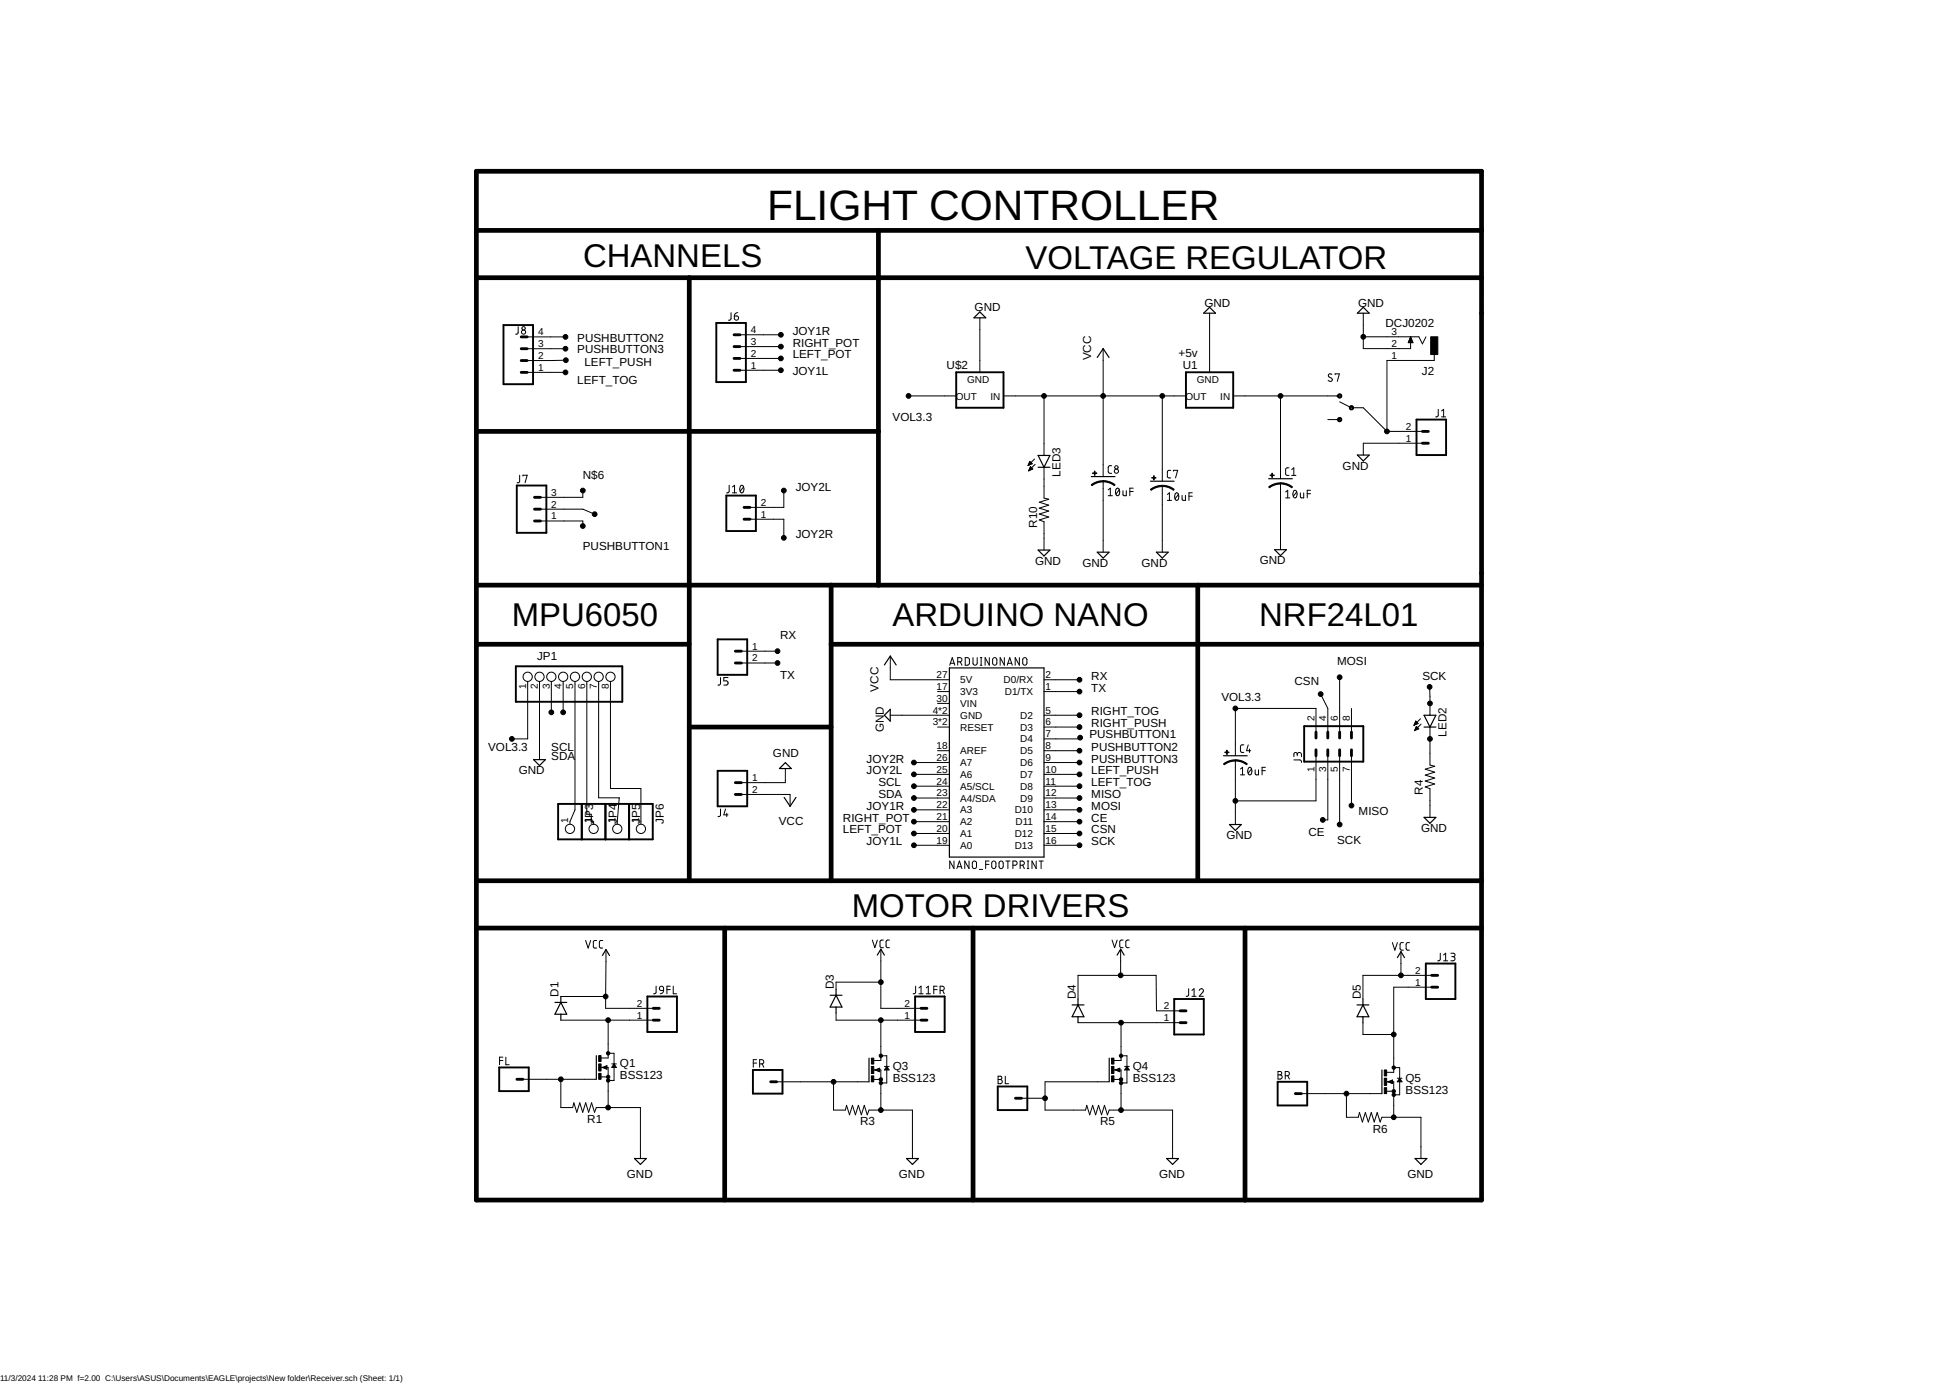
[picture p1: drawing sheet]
<svg xmlns="http://www.w3.org/2000/svg" width="841mm" height="594mm" viewBox="0 0 841 594" stroke-linecap="round" stroke-linejoin="round" font-family="sans-serif">
<g fill="none" stroke="#000" stroke-width=".51">
<path d="M420.9 134l2.5 2.5h-5.1zM519.6 132l2.5 2.5h-5.1zM585.6 132l2.5 2.5h-5.1zM635.9 123.8h1.2M471.3 153.6l2.5-3.8 2.6 3.8M445.9 195.6h5.1l-2.6 5.1zM583 195.5h5.1l-2.5 2.5zM445.9 200.7h5.1M468.8 204.7h10.1M494.2 206.7h10.1M544.9 205.6h10.2M445.9 236.3h5.1l-2.6 2.5z"/>
<path d="M471.3 237.2h5.1l-2.6 2.5zM496.7 237.2h5.1l-2.6 2.5zM547.5 236.1h5.1l-2.6 2.6zM379.9 285.6l2.5-3.8 2.5 3.8M407.8 286.9h40.6v81.3h-40.6zM382.4 304.7v5.1l-2.5-2.6zM611.7 307.2h5.1l-2.6 5.1zM611.7 312.3h5.1M229.2 326.3h5.1l-2.6 2.5zM337.3 327.6l2.6 2.5h-5.1zM525.5 324.6h10.2M336.8 342.5l2.6 3.9 2.5-3.9"/>
<path d="M528.1 354.2h5.1l-2.6 2.5zM611.7 351.1h5.1l-2.6 2.6zM258.8 410.4l1.5-2.5 1.5 2.5M376.8 410.3l1.6-2.6 1.5 2.6M479.8 410.3l1.6-2.6 1.5 2.6M600.2 411.4l1.5-2.6 1.6 2.6M238.4 430.6h5M240.9 430.6l2.5 5.1h-5zM240.9 428.1v2.5M240.9 435.7v2.5M356.6 427.5h5.1M359.1 427.5l2.6 5.1h-5.1z"/>
<path d="M359.1 425v2.5M359.1 432.6v2.5M460.5 431.7h5.1M463 431.7l2.6 5.1h-5.1zM463 429.1v2.6M463 436.8v2.5M582.9 431.7h5.1M585.4 431.7l2.6 5.1h-5.1zM585.4 429.1v2.6M585.4 436.8v2.5M256.1 453.5v10.1M259.2 458.5l1.3 .5v-1l-1.1 .5"/>
<path d="M263.8 457.5l.5 .8h-1.1zM373.3 454.5v10.2M376.3 459.6l1.3 .5v-1l-1 .5M380.9 458.6l.5 .8h-1zM476.4 454.5v10.2M479.5 459.6l1.3 .5v-1l-1.1 .5M484.1 458.6l.5 .8h-1zM593.6 459.6v10.2M596.6 464.7l1.3 .5v-1l-1 .5M601.2 463.7l.5 .7h-1zM272.5 497.6h5.1l-2.5 2.6zM389.4 497.6h5.1l-2.6 2.6z"/>
<path d="M501.1 497.6h5.1l-2.5 2.6zM607.8 497.6h5.1l-2.6 2.6z"/>
</g>
<path d="M636.4 119.3v127M636.4 251.4v25.4M296.1 276.8v35.5M357 276.8v35.5" fill="none" stroke="#000" stroke-width="1"/>
<g fill="none" stroke="#000" stroke-width="2">
<path d="M204.6 73.6h431.8v441.9h-431.8zM204.6 99h431.8M377.3 99v152.4M204.6 119.3h431.8M296.1 119.3v259M204.6 185.3h172.7M204.6 251.4h431.8M357 251.4v126.9M514.5 251.4v126.9M204.6 276.8h91.5M357 276.8h279.4M296.1 312.3h60.9"/>
<path d="M204.6 378.3h431.8M204.6 398.7h431.8M311.3 398.7v116.8M418 398.7v116.8M534.8 398.7v116.8"/>
</g>
<g fill="none" stroke="#000" stroke-width=".43">
<path d="M314 134.3v2.8l-1.1 .5M315.4 135.7h1.1a.9 .9 0 0 1 .7 1 .9 .9 0 0 1-.9 .8 .9 .9 0 0 1-.9-.8zM316.9 134.3l-1.2 .6-.3 .8M420.9 136.5v23.4M519.6 134.5v25.4M585.6 134.5v15.3h20.3v-5.1M222.6 140.3l-.1 2.8-1 .5M226.4 149.8h16.5M226.4 160h16.5M226.4 144.7h16.5M243.1 154.7l-16.7 .2M317.8 159h17.6"/>
<path d="M317.8 154h17.6M317.8 148.9h17.6M317.8 143.8h17.6M473.8 149.8v54.9M585.6 144.7h23.9l1.5 3 1.5-3M604.9 147.1h1.9M605 146.8h1.7M605.2 146.5h1.4M605.3 146.2h1.2M605.4 146h1M605.5 145.7h.8M605.6 145.4h.6"/>
<path d="M605.7 145.1h.4M605.8 144.9h.2M605.9 144.7l1 2.5h-2zM616.1 152.3v2.5h-20.4v30.5M390.2 170.1h20.5M431 170.1h78.4M448.4 170.1v25.5M499.2 170.1v36.6M529.7 170.1h45.7M550 170.1v35.5M572.1 160.8a.82 .82 0 0 0-1.3-.1 .82 .82 0 0 0 .1 1.2l1 .6a.84 .84 0 0 1 .1 1.3 .84 .84 0 0 1-1.3-.2l-.2-.2M573.5 161v-.4h1.8l-.9 3.2"/>
<path d="M575.4 172.6l5.1 2.6h5.1l10.1 10.1M617.8 175.8l-.1 2.8-.2 .3-.8 .2M619.2 179.1h1.8M619.2 176.6l.9-.8v3.3M441.7 199.7h.3M441.8 199.5h.9M441.9 199.2h1.4M442 198.9h1.1M442.1 198.7h.7M442.3 198.4h.3M443.4 199.2l-1.1-1-.7 1.8M443.4 199.2l-1.8 .8"/>
<path d="M444.4 197.2l-2.8 2.8M444.6 199.5l-2.8 2.7M570.3 180.2h5.1M595.7 185.3h15.3M611 190.4h-25.4v5.1M223.2 204.1v2.8l-.5 .4-.6 .1M224.6 204.5v-.4h1.8l-.9 3.3M232.1 218.7h18.2l5.1 2.2M250.3 210.7v2.9h-18.2M313.2 208.4v2.8l-1.1 .5M314.6 211.7h1.8M314.6 209.2l.9-.8v3.3"/>
<path d="M318.1 208.7a.86 .86 0 0 1 1.1-.1 .86 .86 0 0 1 .3 1.1 1.39 1.39 0 0 1-1.1 2 2.35 2.35 0 0 1-.3-3zM319.4 209.2l-1.5 1.8M336.7 210.7v7.3h-14.6M441.9 202.2h.1M442 201.9h.6M442.1 201.7h1.1M442.2 201.4h1.3M442.3 201.1h1M442.4 200.9h.6M442.6 200.6h.1M442.6 200.5l1 1-1.8 .7zM448.4 200.7v13.3l2.1 .5-4.1 1.2 4.1 1.3-4.1 1.3 4.1 1.2-4.1 1.3 4.1 1.3-4.1 1.3 2 .7v12.2"/>
<path d="M473.8 206.8v30.4M476 210.4l.9-.7v3.2M476 212.9h1.8M477.5 200l-1.2 .2-.3 .6 .1 2.2 1.4 .3M479.5 210a.86 .86 0 0 1 1.1-.1 .86 .86 0 0 1 .3 1 1.39 1.39 0 0 1-1.1 2 2.27 2.27 0 0 1-.3-2.9zM480.8 210.4l-1.5 1.8M482.3 210.8l.1 1.8 .5 .3h.9v-2.1M485.3 211.1h1.4M486.7 209.7h-1.4v3.2M499.2 208.7v28.5M501.4 212.4l.9-.7v3.2M501.4 214.9h1.8"/>
<path d="M502.9 202l-1 .1-.5 .7 .1 2.2 1.4 .3M504 202.4v-.4h1.8l-.9 3.3M505.1 211.8a.9 .9 0 0 1 .9 .2 .9 .9 0 0 1 .3 .9 1.36 1.36 0 0 1-1.1 2 2.23 2.23 0 0 1-.1-3.1zM506.2 212.4l-1.5 1.8M507.7 212.8l.1 1.8 .5 .3h.9v-2.1M510.7 213.1h1.4M512.1 211.7h-1.4v3.2M550 207.7v28.4M552.2 211.3l.9-.7v3.3M552.2 213.9h1.8M553.7 201h-1l-.5 .7 .1 2.2 1.4 .3M554.8 204.2h1.8"/>
<path d="M554.8 201.7l.9-.7v3.2M555.7 210.9a.86 .86 0 0 1 1.1-.1 .86 .86 0 0 1 .3 1 1.36 1.36 0 0 1-1.1 2 2.31 2.31 0 0 1-.3-2.9zM557 211.3l-1.5 1.8M558.5 211.7l.1 1.8 .5 .4h.9v-2.2M561.5 212.1h1.4M562.9 210.6h-1.4v3.3M232.1 223.8h18.2v2.2M322.1 223h14.6v8M318.4 279.7h15.6M226.7 292.7v24.7h-6.8M231.7 292.7v33.6M236.8 292.7v13.3"/>
<path d="M241.9 292.7v13.3M247 292.7v55.2l-2.2 5.1v1.1M252.1 292.7v57.1h1.9v3.2h1v1.1M257.1 292.7v50h8.9l-.9 11.4M262.2 292.7v46h13.1v15.4M309.5 291v2.8l-.5 .5h-.6M312.7 291h-1.8v1.5h1.1a.92 .92 0 0 1 .7 .9 .92 .92 0 0 1-.7 .9h-1.1M318.4 284.8h15.6M382.4 281.8v10.2h25.4M402.7 297.1h5.1M407.9 285.7l1.1-3.2 1.1 3.2M408.2 284.9h1.7"/>
<path d="M411.4 284.3h.9a.9 .9 0 0 0 .9-.9 .9 .9 0 0 0-.9-.9h-.9v3.2M412.5 284.3l.7 1.4M414.6 282.5h1.1l.7 .7v1.9l-.7 .6h-1.1zM417.9 282.5v2.3a.9 .9 0 0 0 .9 .9 .9 .9 0 0 0 .9-.9v-2.3M421.1 282.5h.7M421.1 285.7h.7M421.4 282.5v3.2M424.9 282.5v3.2l-1.8-3.2v3.2M426.7 282.7a.92 .92 0 0 1 1-.1 .92 .92 0 0 1 .5 .8v1.4a.91 .91 0 0 1-.9 .9 .91 .91 0 0 1-.9-.9zM431.4 282.5v3.2l-1.8-3.2v3.2M432.6 285.7l1.1-3.2 1.1 3.2M432.9 284.9h1.7"/>
<path d="M437.9 282.5v3.2l-1.8-3.2v3.2M439.6 282.7a.92 .92 0 0 1 1-.1 .92 .92 0 0 1 .5 .8v1.4a.9 .9 0 0 1-.9 .9 .9 .9 0 0 1-.9-.9zM448.4 292h15.3M448.4 297.1h15.3M567.3 298.2l3 6.1v10.2M575.4 290.9v23.6M614.1 295.1l.1 12.1M382.4 307.2h25.4M402.7 312.3h5.1M402.7 302.2h5.1M448.4 312.3h15.3M448.4 307.2h15.3"/>
<path d="M464 316.9v.5h-15.6M534.2 320l-1.1 .1-.3 .6 .2 2.2 1.2 .3M536.2 320l-.8 2.5h1.8M565.3 314.5v-10.2h-34.7v20.3M580.5 304.3v10.2M607.4 311.4h.3M607.5 311.1h.8M607.7 310.9h1.2M607.7 313.6h.4M607.8 310.6h1.1M607.8 313.3h1M607.9 310.3h.8"/>
<path d="M607.9 313.1h1.5M608 310h.4M608.1 312.8h1M608.1 309.8l-.7 1.8M608.1 309.8l1 1-1.7 .8M608.1 309.8h.1M608.2 312.5h.6M608.3 312.2h.3M608.4 312.1l1 1-1.8 .7zM610.2 308.8l-2.8 2.8M610.4 311l-2.8 2.8M614.2 312.3v16.3l2 .5-4 1.3 4 1.3-4 1.3 4 1.2-4 1.3 4 1.3-4 1.2 2 .8v12.3"/>
<path d="M337.3 330.1v6.1h-18.9M392.6 327.6h15.2M392.6 332.6h15.2M392.6 337.7h15.2M402.7 322.5h5.1M448.4 322.5h15.3M448.4 327.6h15.3M448.4 332.6h15.3M448.4 337.7h15.3M530.6 326.7v27.5M532.8 330.3l.9-.7v3.2M532.8 332.8h1.8"/>
<path d="M536.3 329.9a.87 .87 0 0 1 1.1-.1 .87 .87 0 0 1 .3 1 1.41 1.41 0 0 1-1.1 2 2.27 2.27 0 0 1-.3-2.9zM536.7 321.8v1.4M537.6 330.3l-1.5 1.8M539.1 330.7l.1 1.8 .5 .3h.9v-2.1M542.1 331h1.4M543.5 329.6h-1.4v3.2M555.8 326.4l2.7 .1 .4 .2 .1 .8M557.2 324.1a.9 .9 0 0 1 .9-.9 .9 .9 0 0 1 .9 .9v.9M557.2 324.7v-.8a.72 .72 0 0 0-.7-.7 .72 .72 0 0 0-.7 .7v1.1M565.3 324.6v19.4h-34.7M570.3 324.6v27.6h-2.1M575.4 324.6v29.6"/>
<path d="M580.5 324.6v21.4M309.5 347.5v2.8l-.5 .4-.6 .1M311.6 347.5l-.7 2.5h1.8M312.2 349.3v1.5M318.4 341.3h21v5.1M392.6 342.8h15.2M392.6 347.9h15.2M392.6 353h15.2M392.6 358h15.2M448.4 342.8h15.3M448.4 347.9h15.3M448.4 353h15.3"/>
<path d="M448.4 358h15.3M392.6 363.1h15.2M409.8 369.9v3.2l-1.9-3.2v3.2M411 373.1l1.1-3.2 1.1 3.2M411.3 372.3h1.6M416.2 369.9v3.2l-1.8-3.2v3.2M418 370.1a.9 .9 0 0 1 .9-.1 .9 .9 0 0 1 .5 .8v1.4a.9 .9 0 0 1-.9 .9 .9 .9 0 0 1-.9-.9zM420.6 373.5h1.5M423.4 371.3h1.4M424.8 369.9h-1.4v3.2M426.3 370.1a.9 .9 0 0 1 1-.1 .9 .9 0 0 1 .5 .8v1.4a.9 .9 0 0 1-.9 .9 .9 .9 0 0 1-.9-.9zM429.4 370.1a.92 .92 0 0 1 1-.2 .92 .92 0 0 1 .5 .9v1.4a.9 .9 0 0 1-.9 .9 .9 .9 0 0 1-.9-.9z"/>
<path d="M432 369.9h1.8M432.9 369.9v3.2M435.1 371.7h.9a.9 .9 0 0 0 .9-.9 .9 .9 0 0 0-.9-.9h-.9v3.2M438.2 371.7h.9a.9 .9 0 0 0 .9-.9 .9 .9 0 0 0-.9-.9h-.9v3.2M439.3 371.7l.7 1.4M441.2 369.9h.7M441.2 373.1h.7M441.6 369.9v3.2M445.1 369.9v3.2l-1.8-3.2v3.2M446.3 369.9h1.8M447.2 369.9v3.2M448.4 363.1h15.3"/>
<path d="M251.5 404l1.1 3.2 1.1-3.2M256.3 404h-1l-.5 .7 .2 2.3 1.3 .2M258.9 404h-1l-.4 .7 .1 2.3 1.3 .2M260.3 407.9l-.2 20.2M374.7 403.8l1.1 3.3 1.1-3.3M378.4 407.7v25.4h17.2M379.4 403.8l-.9 .1-.5 .7 .1 2.2 1.3 .3M382 403.8l-.9 .1-.5 .7 .1 2.2 1.3 .3M477.7 403.8l1.1 3.3 1-3.3M481.4 407.7v11.3M482.4 403.8l-1.1 .2-.3 .6 .1 2.2 1.3 .3M485 403.8l-1.1 .2-.3 .6 .1 2.2 1.3 .3"/>
<path d="M598.1 404.9l1 3.3 1.1-3.3M601.7 408.8v10.2M602.8 404.9h-.9l-.5 .7 .1 2.3 1.3 .3M605.4 404.9l-1.1 .1-.3 .6 .1 2.3 1.3 .3M615 419h-29.6v10.1M618.6 409.5v2.7l-.3 .4-.7 .1M620.1 412.7h1.8M620.1 410.2l.8-.7v3.2M623.2 409.5h1.1a.73 .73 0 0 1 .7 .7 .73 .73 0 0 1-.7 .7h-.8M624.1 410.9a.9 .9 0 0 1 .9 .9 .9 .9 0 0 1-.9 .9h-.9M240.9 438.2h39.7M240.9 428.1h19.2"/>
<path d="M260.1 428.1v5h20.5M261.2 438.2v16.3h-3M281.8 423.6v2.8l-1.1 .5M283.5 423.9a.89 .89 0 0 1 1-.2 .89 .89 0 0 1 .5 .8v.9h-1a.88 .88 0 0 1-.8-.6 .88 .88 0 0 1 .3-.9zM285 425.4l-.5 1.2-.9 .3M286.5 425.1h1.4M287.9 423.6h-1.4v3.3M289.2 423.6v3.3h1.4M359.1 435.1v3.1h36.5M378.4 438.2v17.3h-3.1M378.4 421.9h-19.3v3.1M393.3 423.6v2.8l-.5 .4-.6 .1"/>
<path d="M394.7 426.9h1.8M394.7 424.4l.9-.8v3.3M397.8 426.9h1.8M397.8 424.4l.9-.8v3.3M401.1 425.1h1.4M402.5 423.6h-1.4v3.3M403.8 425.4h.9a.91 .91 0 0 0 .9-.9 .91 .91 0 0 0-.9-.9h-.9v3.3M404.9 425.4l.7 1.5M463 429.1v-10.1h33.6l.1 15.2h10.2M463 439.3h43.9M481.5 439.3v16.2h-3M510.6 424.7l-.1 2.8-.4 .4-.6 .1"/>
<path d="M512 428h1.8M512 425.4l.9-.7v3.3M515.1 425.4a.89 .89 0 0 1 1.3-.6 .89 .89 0 0 1 .2 1.4l-1.5 1.8h1.8M585.4 439.3v5.1h13.3M615 424.1h-16.3v36.5h-3.1M214.6 455.6h1.4M216 454.1h-1.4v3.3M217.3 454.1v3.3h1.4M258.2 458.5h3v17.3M258.7 458.5l2-.7v1.5zM261.2 452.4h2.6v11.7h-2.6M262.7 457h2.1"/>
<path d="M263.8 457l1 1.5h-2.1zM323.6 456.6h1.4M325 455.2h-1.4v3.2M326.3 457h.9a.91 .91 0 0 0 .9-.9 .91 .91 0 0 0-.9-.9h-.9v3.2M327.4 457l.7 1.4M375.3 459.6h3.1v17.2M375.8 459.6l2-.7v1.5zM378.4 453.5h2.5v11.7h-2.5M379.9 458.1h2M380.9 458.1l1 1.5h-2zM478.5 459.6h3v17.2M479 459.6l2-.7v1.5z"/>
<path d="M481.5 453.5h2.6v11.7h-2.6M483 458.1h2.1M484.1 458.1l1 1.5h-2.1zM598.7 458.6h2.5v11.7h-2.5M224.6 463.6h31.5M240.9 463.6v12.2h5.1l.5-2.1 1.3 4.1 1.2-4.1 1.3 4.1 1.3-4.1 1.2 4.1 1.3-4.1 1.3 4.1 .7-2h19v21.8M258.2 462.6h3M333.6 464.7h39.7M358 464.7v12.1h5.1l.5-2 1.3 4.1 1.3-4.1 1.2 4.1 1.3-4.1 1.3 4.1 1.2-4.1 1.3 4.1 .8-2.1h18.6v20.8M375.3 463.7h3.1M428.7 462.3h.9a.72 .72 0 0 1 .7 .7 .72 .72 0 0 1-.7 .7 .9 .9 0 0 1 .9 .9 .9 .9 0 0 1-.9 .9h-.9zM428.7 463.7h.9"/>
<path d="M431.8 462.3v3.2h1.4M438.7 471.8h10.2M476.4 464.7h-27.5v12.1h17.4l.5-2 1.3 4.1 1.2-4.1 1.3 4.1 1.3-4.1 1.2 4.1 1.3-4.1 1.3 4.1 .7-2.1h27.3v20.8M478.5 463.7h3M548.9 460.3h.9a.73 .73 0 0 1 .8 .7 .73 .73 0 0 1-.8 .7 .9 .9 0 0 1 .9 .9 .9 .9 0 0 1-.9 .9h-.9zM548.9 461.7h.9M552 462.1h.9a.91 .91 0 0 0 .9-.9 .91 .91 0 0 0-.9-.9h-.9v3.2M553.1 462.1l.7 1.4M558.9 469.8h34.7M578.3 469.8v10.1h5.1l.5-2 1.3 4.1 1.3-4.1 1.2 4.1 1.3-4.1 1.3 4.1 1.2-4.1 1.3 4.1 .8-2.1h16.7v17.7M595.6 464.7h3.1v15.2M595.6 468.8h3.1"/>
<path d="M596.1 464.7l2-.8v1.6zM600.2 463.2h2M601.2 463.2l1 1.5h-2z"/>
<circle cx="224.9" cy="142.7" r=".9"/>
<circle cx="224.9" cy="141" r=".72"/>
<circle cx="479.5" cy="200.8" r=".72"/>
<circle cx="479.5" cy="202.4" r=".91"/>
<circle cx="226.7" cy="290.7" r="1.99"/>
<circle cx="231.7" cy="290.7" r="1.99"/>
<circle cx="236.8" cy="290.7" r="1.99"/>
<circle cx="241.9" cy="290.7" r="1.99"/>
<circle cx="247" cy="290.7" r="1.99"/>
<circle cx="252.1" cy="290.7" r="1.99"/>
<circle cx="257.1" cy="290.7" r="1.99"/>
<circle cx="262.2" cy="290.7" r="1.99"/>
<circle cx="244.8" cy="356" r="1.99"/>
<circle cx="255" cy="356" r="1.99"/>
<circle cx="265.1" cy="356" r="1.99"/>
<circle cx="275.3" cy="356" r="1.99"/>
</g>
<g fill="none" stroke="#000" stroke-width="1.2">
<path d="M223.9 149.8h2.5M223.9 154.9h2.5M223.9 160h2.5M223.9 144.7h2.5M315.3 148.9h2.5M315.3 154h2.5M315.3 159h2.5M315.3 143.8h2.5M611 185.3h2.5M611 190.4h2.5M229.6 213.6h2.5M229.6 218.7h2.5"/>
<path d="M319.6 218h2.5M229.6 223.8h2.5M319.6 223h2.5M315.9 279.7h2.5M315.9 284.8h2.5M565.3 314.5v2.5M570.3 314.5v2.5M575.4 314.5v2.5M580.5 314.5v2.5M315.9 336.2h2.5M565.3 322.1v2.5M570.3 322.1v2.5"/>
<path d="M575.4 322.1v2.5M580.5 322.1v2.5M315.9 341.3h2.5M615 419h2.5M280.6 433.1h2.5M280.6 438.2h2.5M395.6 433.1h2.5M395.6 438.2h2.5M506.9 434.2h2.5M506.9 439.3h2.5M615 424.1h2.5M222 463.6h2.6"/>
<path d="M331 464.7h2.6M436.2 471.8h2.5M556.4 469.8h2.5"/>
</g>
<g fill="none" stroke="#000" stroke-width=".83">
<path d="M216.3 139.6h12.7v25.4h-12.7zM307.7 138.7h12.7v25.4h-12.7zM410.7 159.9h20.3v15.3h-20.3zM509.4 159.9h20.3v15.3h-20.3zM608.4 180.2h12.7v15.3h-12.7zM222 208.6h12.7v20.3h-12.7zM312 212.9h12.7v15.2h-12.7zM308.3 274.6h12.7v15.3h-12.7zM221.6 286.2h45.7v15.3h-45.7zM560.2 311.9h25.4v15.3h-25.4zM308.3 331.1h12.7v15.3h-12.7zM239.7 345.3h40.7v15.3h-40.7z"/>
<path d="M249.9 345.3v15.3M260.1 345.3v15.3M270.2 345.3v15.3M612.4 413.9h12.7v15.2h-12.7zM278.1 428.1h12.7v15.2h-12.7zM393.1 428.1h12.7v15.2h-12.7zM504.4 429.1h12.7v15.3h-12.7zM214.4 458.5h12.7v10.2h-12.7zM323.4 459.6h12.7v10.2h-12.7zM428.6 466.7h12.7v10.1h-12.7zM548.8 464.7h12.7v10.2h-12.7z"/>
</g>
<g fill="#000" stroke="#000" stroke-width=".43">
<path d="M574.7 169.5a.92 .92 0 0 1 1.5 .1 .92 .92 0 0 1-.5 1.4 .92 .92 0 0 1-1.2-.9h.4a.51 .51 0 0 1 .7-.5 .51 .51 0 0 1 .2 .9 .51 .51 0 0 1-.9-.3l-.4-.1z" fill-rule="evenodd"/>
<path d="M579.8 174.6a.92 .92 0 0 1 1.5 0 .92 .92 0 0 1-.5 1.4 .92 .92 0 0 1-1.2-.8h.4a.51 .51 0 0 1 .7-.5 .51 .51 0 0 1 .1 .9 .51 .51 0 0 1-.8-.3l-.4-.1z" fill-rule="evenodd"/>
<path d="M574.7 179.7a.92 .92 0 0 1 1.5 0 .92 .92 0 0 1-.5 1.4 .92 .92 0 0 1-1.2-.9h.4a.51 .51 0 0 1 .7-.4 .51 .51 0 0 1 .2 .8 .51 .51 0 0 1-.9-.2l-.4-.2z" fill-rule="evenodd"/>
<path d="M468.7 208.2a8.2 8.2 0 0 1 5.1-1.7v.5l-2.8 .5-1.9 1.1z" fill-rule="evenodd"/>
<path d="M473.8 206.5a8.2 8.2 0 0 1 5.2 1.7l-.3 .4-2-1.1-2.9-.5z" fill-rule="evenodd"/>
<path d="M494.1 210.2a8.5 8.5 0 0 1 5.1-1.7v.5l-2.8 .5-1.9 1.1z" fill-rule="evenodd"/>
<path d="M499.2 208.5a8.2 8.2 0 0 1 5.2 1.7l-.4 .4-2.6-1.3-2.2-.3z" fill-rule="evenodd"/>
<path d="M544.9 209.1a8.4 8.4 0 0 1 5.1-1.7v.5l-2.8 .6-1.9 1z" fill-rule="evenodd"/>
<path d="M550 207.4a8.2 8.2 0 0 1 5.2 1.7l-.4 .4-2.6-1.3-2.2-.3z" fill-rule="evenodd"/>
<path d="M525.5 328.1a8.1 8.1 0 0 1 5.1-1.7v.5l-2.9 .5-1.9 1.1z" fill-rule="evenodd"/>
<path d="M530.6 326.4a8.2 8.2 0 0 1 5.1 1.7l-.2 .4-2-1.1-2.9-.5z" fill-rule="evenodd"/>
<circle cx="242.9" cy="144.7" r="1.02"/>
<circle cx="242.9" cy="160" r="1.02"/>
<circle cx="242.9" cy="149.8" r="1.02"/>
<circle cx="243.1" cy="154.7" r="1.02"/>
<circle cx="335.4" cy="148.9" r="1.02"/>
<circle cx="335.4" cy="159" r="1.02"/>
<circle cx="335.4" cy="154" r="1.02"/>
<circle cx="335.4" cy="143.8" r="1.02"/>
<circle cx="585.6" cy="144.7" r="1.02"/>
<circle cx="390.2" cy="170.1" r="1.02"/>
<circle cx="448.4" cy="170.1" r="1.02"/>
<circle cx="473.8" cy="170.1" r="1.02"/>
<circle cx="499.2" cy="170.1" r="1.02"/>
<circle cx="550" cy="170.1" r="1.02"/>
<circle cx="595.7" cy="185.3" r="1.02"/>
<circle cx="250.3" cy="210.7" r="1.02"/>
<circle cx="336.7" cy="210.7" r="1.02"/>
<circle cx="250.3" cy="226" r="1.02"/>
<circle cx="255.4" cy="220.9" r="1.02"/>
<circle cx="336.7" cy="231" r="1.02"/>
<circle cx="334" cy="279.7" r="1.02"/>
<circle cx="334" cy="284.8" r="1.02"/>
<circle cx="463.7" cy="292" r="1.02"/>
<circle cx="463.7" cy="297.1" r="1.02"/>
<circle cx="567.3" cy="298.2" r="1.02"/>
<circle cx="575.4" cy="290.9" r="1.02"/>
<circle cx="614.1" cy="295.1" r="1.02"/>
<circle cx="219.9" cy="317.4" r="1.02"/>
<circle cx="236.8" cy="306" r="1.02"/>
<circle cx="241.9" cy="306" r="1.02"/>
<circle cx="463.7" cy="307.2" r="1.02"/>
<circle cx="463.7" cy="312.3" r="1.02"/>
<circle cx="464" cy="316.9" r="1.02"/>
<circle cx="530.6" cy="304.3" r="1.02"/>
<circle cx="614.2" cy="317.4" r="1.02"/>
<circle cx="614.2" cy="302.2" r="1.02"/>
<circle cx="392.6" cy="332.6" r="1.02"/>
<circle cx="392.6" cy="337.7" r="1.02"/>
<circle cx="392.6" cy="327.6" r="1.02"/>
<circle cx="463.7" cy="332.6" r="1.02"/>
<circle cx="463.7" cy="327.6" r="1.02"/>
<circle cx="463.7" cy="337.7" r="1.02"/>
<circle cx="463.7" cy="322.5" r="1.02"/>
<circle cx="392.6" cy="347.9" r="1.02"/>
<circle cx="392.6" cy="353" r="1.02"/>
<circle cx="392.6" cy="358" r="1.02"/>
<circle cx="392.6" cy="342.8" r="1.02"/>
<circle cx="463.7" cy="353" r="1.02"/>
<circle cx="463.7" cy="347.9" r="1.02"/>
<circle cx="463.7" cy="342.8" r="1.02"/>
<circle cx="463.7" cy="358" r="1.02"/>
<circle cx="530.6" cy="344" r="1.02"/>
<circle cx="568.2" cy="352.2" r="1.02"/>
<circle cx="575.4" cy="354.2" r="1.02"/>
<circle cx="580.5" cy="346" r="1.02"/>
<circle cx="392.6" cy="363.1" r="1.02"/>
<circle cx="463.7" cy="363.1" r="1.02"/>
<circle cx="481.4" cy="419" r="1.02"/>
<circle cx="601.7" cy="419" r="1.02"/>
<circle cx="260.1" cy="428.1" r="1.02"/>
<circle cx="261.2" cy="438.2" r="1.02"/>
<circle cx="378.4" cy="438.2" r="1.02"/>
<circle cx="378.4" cy="421.9" r="1.02"/>
<circle cx="481.5" cy="439.3" r="1.02"/>
<circle cx="261.2" cy="452.4" r=".72"/>
<circle cx="378.4" cy="453.5" r=".72"/>
<circle cx="481.5" cy="453.5" r=".72"/>
<circle cx="598.7" cy="444.4" r="1.02"/>
<circle cx="598.7" cy="458.6" r=".72"/>
<circle cx="240.9" cy="463.6" r="1.02"/>
<circle cx="261.2" cy="475.8" r="1.02"/>
<circle cx="261.2" cy="464.1" r=".72"/>
<circle cx="261.2" cy="462.6" r=".72"/>
<circle cx="358" cy="464.7" r="1.02"/>
<circle cx="378.4" cy="476.8" r="1.02"/>
<circle cx="378.4" cy="463.7" r=".72"/>
<circle cx="378.4" cy="465.2" r=".72"/>
<circle cx="448.9" cy="471.8" r="1.02"/>
<circle cx="481.5" cy="476.8" r="1.02"/>
<circle cx="481.5" cy="465.2" r=".72"/>
<circle cx="481.5" cy="463.7" r=".72"/>
<circle cx="578.3" cy="469.8" r="1.02"/>
<circle cx="598.7" cy="479.9" r="1.02"/>
<circle cx="598.7" cy="470.3" r=".72"/>
<circle cx="598.7" cy="468.8" r=".72"/>
</g>
<g fill="#000" stroke="#000" stroke-width=".43">
<path d="M614.5 144.7h3.1v7.6h-3.1zM469.3 203.1h1.8v.3h-1.8zM470.1 202.4h.2v1.8h-.2zM494.7 205.1h1.8v.3h-1.8zM495.5 204.4h.2v1.7h-.2zM545.5 204h1.8v.3h-1.8zM546.3 203.3h.2v1.8h-.2zM526.1 323h1.8v.3h-1.8zM526.9 322.3h.2v1.8h-.2zM257.2 453.5h1v2.5h-1zM257.2 457h1v3.1h-1zM374.3 454.5h1v2.6h-1z"/>
<path d="M374.3 458.1h1v3h-1zM477.5 454.5h1v2.6h-1zM477.5 458.1h1v3h-1zM594.6 459.6h1v2.6h-1zM257.2 461.1h1v2.5h-1zM374.3 462.2h1v2.5h-1zM477.5 462.2h1v2.5h-1zM594.6 467.2h1v2.6h-1zM594.6 463.2h1v3h-1z"/>
</g>
<text font-size="18.2" x="329.5" y="94.4">FLIGHT CONTROLLER</text>
<g font-size="14.1">
<text x="250.5" y="114.6">CHANNELS</text>
<text x="440.6" y="115.5">VOLTAGE REGULATOR</text>
<text x="219.8" y="268.7">MPU6050</text>
<text x="383.4" y="268.7">ARDUINO NANO</text>
<text x="540.9" y="268.7">NRF24L01</text>
<text x="365.9" y="393.9">MOTOR DRIVERS</text>
</g>
<g font-size="5">
<text x="517.3" y="131.7">GND</text>
<text x="583.3" y="131.7">GND</text>
<text x="418.6" y="133.7">GND</text>
<text x="340.5" y="143.8">JOY1R</text>
<text x="595.1" y="140.6">DCJ0202</text>
<text x="248" y="146.7">PUSHBUTTON2</text>
<text x="340.5" y="148.9">RIGHT_POT</text>
<text x="248" y="151.8">PUSHBUTTON3</text>
<text x="340.5" y="154">LEFT_POT</text>
<text x="468.8" y="154.8" transform="rotate(-90 468.8 154.8)">VCC</text>
<text x="506.2" y="153.3">+5v</text>
<text x="251" y="157.1">LEFT_PUSH</text>
<text x="340.5" y="161">JOY1L</text>
<text x="406.6" y="158.4">U$2</text>
<text x="508.1" y="158.4">U1</text>
<text x="610.7" y="160.9">J2</text>
<text x="248" y="165">LEFT_TOG</text>
<text x="383.4" y="180.7">VOL3.3</text>
<text x="576.7" y="201.8">GND</text>
<text x="250.3" y="205.6">N$6</text>
<text x="455.5" y="204.8" transform="rotate(-90 455.5 204.8)">LED3</text>
<text x="341.8" y="210.7">JOY2L</text>
<text x="445.4" y="226.7" transform="rotate(-90 445.4 226.7)">R10</text>
<text x="341.8" y="231">JOY2R</text>
<text x="250.3" y="236.1">PUSHBUTTON1</text>
<text x="444.6" y="242.6">GND</text>
<text x="464.9" y="243.5">GND</text>
<text x="490.3" y="243.5">GND</text>
<text x="541.1" y="242.5">GND</text>
<text x="335" y="274.6">RX</text>
<text x="230.7" y="283.4">JP1</text>
<text x="574.3" y="285.8">MOSI</text>
<text x="335" y="291.9">TX</text>
<text x="468.8" y="292">RX</text>
<text x="611" y="292">SCK</text>
<text x="377.3" y="297.1" transform="rotate(-90 377.3 297.1)">VCC</text>
<text x="468.8" y="297.1">TX</text>
<text x="556" y="294.1">CSN</text>
<text x="524.6" y="301.2">VOL3.3</text>
<text x="468.8" y="307.2">RIGHT_TOG</text>
<text x="379.6" y="314.6" transform="rotate(-90 379.6 314.6)">GND</text>
<text x="468" y="316.9">PUSHBUTTON1</text>
<text x="468.8" y="312.3">RIGHT_PUSH</text>
<text x="621.3" y="316.4" transform="rotate(-90 621.3 316.4)">LED2</text>
<text x="209.7" y="322.5">VOL3.3</text>
<text x="236.8" y="322.5">SCL</text>
<text x="468.8" y="322.5">PUSHBUTTON2</text>
<text x="236.8" y="326.3">SDA</text>
<text x="332" y="325.4">GND</text>
<text x="372.2" y="327.5">JOY2R</text>
<text x="468.8" y="327.5">PUSHBUTTON3</text>
<text x="222.8" y="332.7">GND</text>
<text x="372.2" y="332.6">JOY2L</text>
<text x="468.8" y="332.6">LEFT_PUSH</text>
<text x="377.3" y="337.7">SCL</text>
<text x="468.8" y="337.7">LEFT_TOG</text>
<text x="611.2" y="341.3" transform="rotate(-90 611.2 341.3)">R4</text>
<text x="372.2" y="347.9">JOY1R</text>
<text x="377.3" y="342.8">SDA</text>
<text x="468.8" y="347.9">MOSI</text>
<text x="468.8" y="342.8">MISO</text>
<text x="254.7" y="354" transform="rotate(-90 254.7 354)">JP3</text>
<text x="264.9" y="354" transform="rotate(-90 264.9 354)">JP4</text>
<text x="275" y="354" transform="rotate(-90 275 354)">JP5</text>
<text x="285.2" y="354" transform="rotate(-90 285.2 354)">JP6</text>
<text x="362.1" y="352.9">RIGHT_POT</text>
<text x="468.8" y="352.9">CE</text>
<text x="583.6" y="350">MISO</text>
<text x="334.5" y="354.2">VCC</text>
<text x="362.1" y="358">LEFT_POT</text>
<text x="468.8" y="358">CSN</text>
<text x="562" y="359.3">CE</text>
<text x="610.4" y="357.5">GND</text>
<text x="372.2" y="363.1">JOY1L</text>
<text x="468.8" y="363.1">SCK</text>
<text x="526.8" y="360.5">GND</text>
<text x="574.3" y="362.3">SCK</text>
<text x="358.2" y="425" transform="rotate(-90 358.2 425)">D3</text>
<text x="239.9" y="428.1" transform="rotate(-90 239.9 428.1)">D1</text>
<text x="462.1" y="429.1" transform="rotate(-90 462.1 429.1)">D4</text>
<text x="584.5" y="429.1" transform="rotate(-90 584.5 429.1)">D5</text>
<text x="266.3" y="458.5">Q1</text>
<text x="383.4" y="459.6">Q3</text>
<text x="486.6" y="459.6">Q4</text>
<text x="266.3" y="463.6">BSS123</text>
<text x="383.4" y="464.7">BSS123</text>
<text x="486.6" y="464.7">BSS123</text>
<text x="603.7" y="464.7">Q5</text>
<text x="603.7" y="469.8">BSS123</text>
<text x="252.3" y="482.3">R1</text>
<text x="369.4" y="483.4">R3</text>
<text x="472.6" y="483.4">R5</text>
<text x="589.7" y="486.5">R6</text>
<text x="269.3" y="506">GND</text>
<text x="386.1" y="506">GND</text>
<text x="497.9" y="506">GND</text>
<text x="604.5" y="506">GND</text>
</g>
<g font-size="4.3">
<text x="322.5" y="143.1">4</text>
<text x="597.7" y="144">3</text>
<text x="231.1" y="149.1">3</text>
<text x="231.1" y="144">4</text>
<text x="322.5" y="148.2">3</text>
<text x="597.7" y="149.1">2</text>
<text x="231.1" y="154.2">2</text>
<text x="322.5" y="153.3">2</text>
<text x="597.7" y="154.1">1</text>
<text x="231.1" y="159.3">1</text>
<text x="322.5" y="158.3">1</text>
<text x="415.4" y="164.5">GND</text>
<text x="514" y="164.5">GND</text>
<text x="410.5" y="171.9">OUT</text>
<text x="425.5" y="171.9">IN</text>
<text x="509.2" y="171.9">OUT</text>
<text x="524.1" y="171.9">IN</text>
<text x="603.9" y="184.6">2</text>
<text x="603.9" y="189.7">1</text>
<text x="236.8" y="212.9">3</text>
<text x="236.8" y="218">2</text>
<text x="326.8" y="217.2">2</text>
<text x="236.8" y="223.1">1</text>
<text x="326.8" y="222.3">1</text>
<text x="323.1" y="279">1</text>
<text x="323.1" y="284.1">2</text>
<text x="402.3" y="291.3">27</text>
<text x="412.5" y="293.5">5V</text>
<text x="431.1" y="293.5">D0/RX</text>
<text x="449.1" y="291.3">2</text>
<text x="225.9" y="295.8" transform="rotate(-90 225.9 295.8)">1</text>
<text x="231" y="295.8" transform="rotate(-90 231 295.8)">2</text>
<text x="236.1" y="295.8" transform="rotate(-90 236.1 295.8)">3</text>
<text x="241.2" y="295.8" transform="rotate(-90 241.2 295.8)">4</text>
<text x="246.3" y="295.8" transform="rotate(-90 246.3 295.8)">5</text>
<text x="251.3" y="295.8" transform="rotate(-90 251.3 295.8)">6</text>
<text x="256.4" y="295.8" transform="rotate(-90 256.4 295.8)">7</text>
<text x="261.5" y="295.8" transform="rotate(-90 261.5 295.8)">8</text>
<text x="402.3" y="296.4">17</text>
<text x="412.5" y="298.6">3V3</text>
<text x="431.6" y="298.6">D1/TX</text>
<text x="449.1" y="296.4">1</text>
<text x="402.3" y="301.4">30</text>
<text x="412.5" y="303.7">VIN</text>
<text x="400.6" y="311.6">3*2</text>
<text x="400.6" y="306.5">4*2</text>
<text x="412.5" y="308.8">GND</text>
<text x="438.3" y="308.8">D2</text>
<text x="449.1" y="306.5">5</text>
<text x="449.1" y="311.6">6</text>
<text x="564.6" y="309.8" transform="rotate(-90 564.6 309.8)">2</text>
<text x="569.6" y="309.8" transform="rotate(-90 569.6 309.8)">4</text>
<text x="574.7" y="309.8" transform="rotate(-90 574.7 309.8)">6</text>
<text x="579.8" y="309.8" transform="rotate(-90 579.8 309.8)">8</text>
<text x="412.5" y="313.8">RESET</text>
<text x="438.3" y="313.8">D3</text>
<text x="449.1" y="316.7">7</text>
<text x="402.3" y="321.8">18</text>
<text x="412.5" y="324">AREF</text>
<text x="438.3" y="318.9">D4</text>
<text x="438.3" y="324">D5</text>
<text x="449.1" y="321.8">8</text>
<text x="402.3" y="326.8">26</text>
<text x="412.5" y="329.1">A7</text>
<text x="438.3" y="329.1">D6</text>
<text x="449.1" y="326.8">9</text>
<text x="323.1" y="335.5">1</text>
<text x="402.3" y="331.9">25</text>
<text x="412.5" y="334.1">A6</text>
<text x="438.3" y="334.2">D7</text>
<text x="449.1" y="331.9">10</text>
<text x="564.6" y="331.7" transform="rotate(-90 564.6 331.7)">1</text>
<text x="569.6" y="331.7" transform="rotate(-90 569.6 331.7)">3</text>
<text x="574.7" y="331.7" transform="rotate(-90 574.7 331.7)">5</text>
<text x="579.8" y="331.7" transform="rotate(-90 579.8 331.7)">7</text>
<text x="323.1" y="340.6">2</text>
<text x="402.3" y="337">24</text>
<text x="412.5" y="339.2">A5/SCL</text>
<text x="438.3" y="339.2">D8</text>
<text x="449.1" y="337">11</text>
<text x="402.3" y="347.2">22</text>
<text x="402.3" y="342.1">23</text>
<text x="412.5" y="344.3">A4/SDA</text>
<text x="438.3" y="344.3">D9</text>
<text x="449.1" y="342.1">12</text>
<text x="449.1" y="347.2">13</text>
<text x="244.1" y="353.4" transform="rotate(-90 244.1 353.4)">1</text>
<text x="254.3" y="353.4" transform="rotate(-90 254.3 353.4)">1</text>
<text x="264.4" y="353.4" transform="rotate(-90 264.4 353.4)">1</text>
<text x="274.6" y="353.4" transform="rotate(-90 274.6 353.4)">1</text>
<text x="402.3" y="352.2">21</text>
<text x="412.5" y="349.4">A3</text>
<text x="435.9" y="349.4">D10</text>
<text x="449.1" y="352.2">14</text>
<text x="402.3" y="357.3">20</text>
<text x="412.5" y="359.5">A1</text>
<text x="412.5" y="354.5">A2</text>
<text x="435.9" y="359.5">D12</text>
<text x="436.2" y="354.5">D11</text>
<text x="449.1" y="357.3">15</text>
<text x="402.3" y="362.4">19</text>
<text x="412.5" y="364.6">A0</text>
<text x="435.9" y="364.6">D13</text>
<text x="449.1" y="362.4">16</text>
<text x="607.9" y="418.3">2</text>
<text x="607.9" y="423.3">1</text>
<text x="273.5" y="437.5">1</text>
<text x="273.5" y="432.4">2</text>
<text x="388.5" y="437.5">1</text>
<text x="388.5" y="432.4">2</text>
<text x="499.8" y="433.5">2</text>
<text x="499.8" y="438.6">1</text>
</g>
<g font-size="3.5">
<text x="0" y="593.1">11/3/2024</text>
<text x="16.4" y="593.1">11:28 PM f=2.00 C:\Users\ASUS\Documents\EAGLE\projects\New folder\Receiver.sch (Sheet: 1/1)</text>
</g>
</svg>
